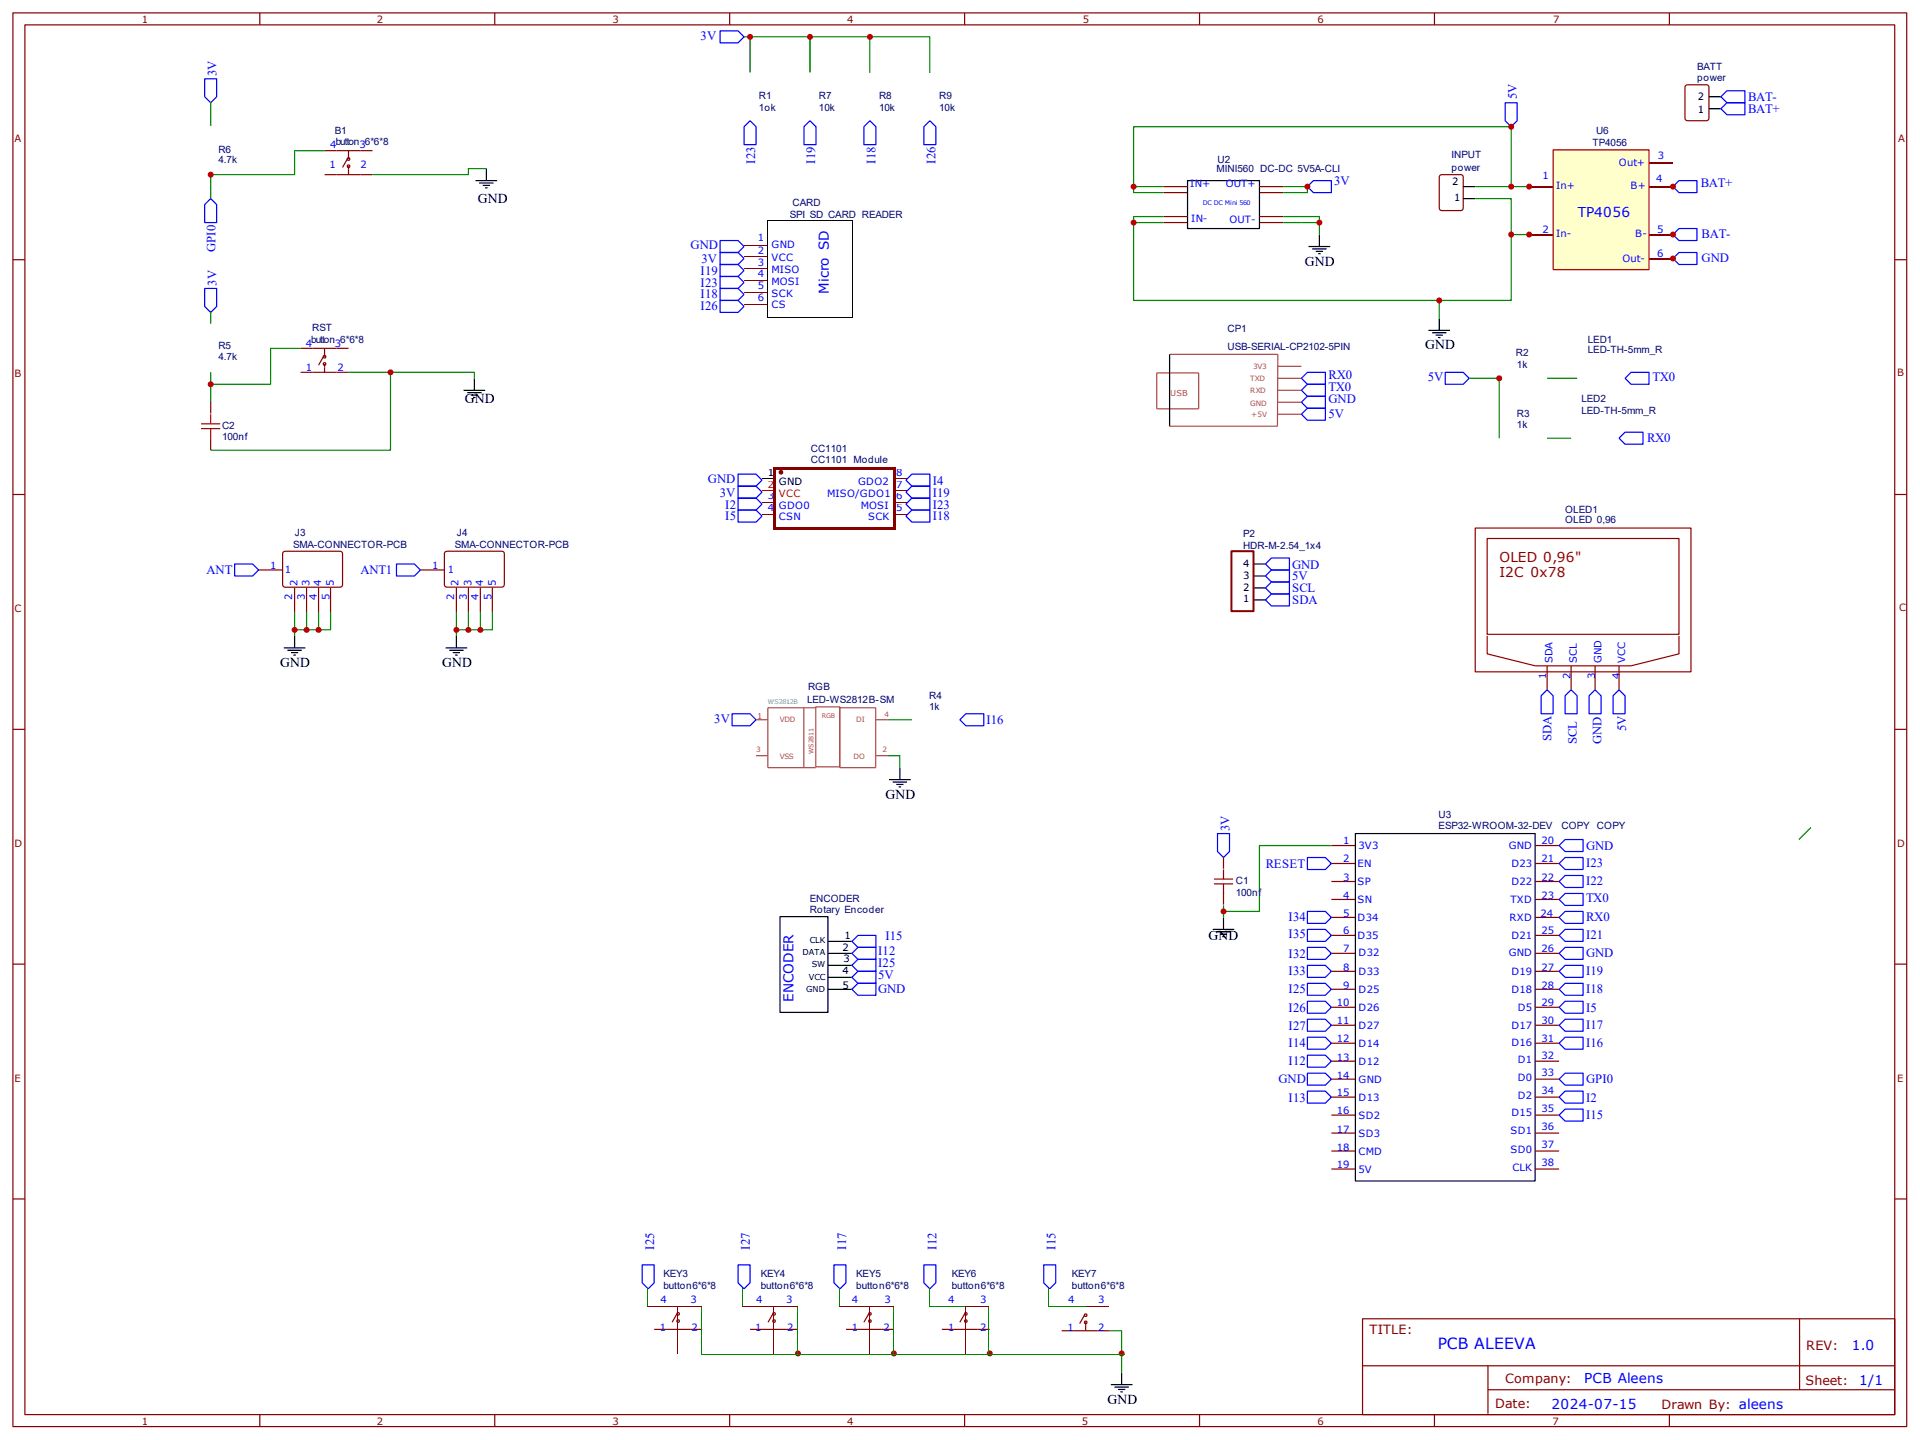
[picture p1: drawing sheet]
<svg xmlns="http://www.w3.org/2000/svg" width="559mm" height="419mm" viewBox="0 0 559 419" stroke-linecap="round" stroke-linejoin="round" font-family="sans-serif">
<g fill="none" stroke="#870000" stroke-width=".35">
<path d="M3.8 3.8h550.9v411.4h-550.9zM7.2 7.2h544v404.5h-544zM75.6 3.8v3.4M143.9 3.8v3.4M212.3 3.8v3.4M280.6 3.8v3.4M349 3.8v3.4M417.3 3.8v3.4M485.6 3.8v3.4M490.4 24.9l.5-.2h5.5l.7 .4v9.3l-.4 .7h-5.8l-.7-.4v-9.3zM94.4 43.9h14M94.4 50.8h14"/>
<path d="M101 46.3l-1.4 2.4M101.4 43.9v2.4M101.4 48.4v2.4M338.5 54.3h7M338.5 56.1h7M366.4 54.3h7M366.4 56.1h7M418.9 51l.5-.2h5.6l.6 .5 .1 9.3-.5 .6-5.8 .1-.7-.5v-9.3zM444.8 54.3h7M479.7 54.3h7M479.7 47.3h7M3.8 75.6h3.4"/>
<path d="M338.5 64.8h7M338.5 63h7M366.4 64.8h7M366.4 63h7M444.8 68.3h7M479.7 68.3h7M479.7 75.2h7M551.2 75.6h3.5M87.4 101.4h14M87.4 108.4h14M94.1 103.8l-1.4 2.5M94.4 101.4v2.4"/>
<path d="M94.4 105.9v2.5M61.3 127.5v3.5M3.8 143.9h3.4M551.2 143.9h3.5M75.2 165.9h7M85.7 171.1v7M89.2 171.1v7M92.7 171.1v7M96.2 171.1v7M122.3 165.9h7M132.8 171.1v7M136.3 171.1v7"/>
<path d="M139.7 171.1v7M143.2 171.1v7M450.1 193.8v7M457 193.8v7M464 193.8v7M471 193.8v7M3.8 212.3h3.4M551.2 212.3h3.5M387.3 246.1h7M387.3 251.3h7M387.3 256.5h7M446.6 246.1h7"/>
<path d="M446.6 251.3h7M446.6 256.5h7M387.3 261.8h7M387.3 267h7M387.3 272.2h7M387.3 277.5h7M446.6 261.8h7M446.6 267h7M446.6 272.2h7M446.6 277.5h7M3.8 280.6h3.4M387.3 282.7h7"/>
<path d="M387.3 287.9h7M387.3 293.2h7M387.3 298.4h7M446.6 282.7h7M446.6 287.9h7M446.6 293.2h7M446.6 298.4h7M551.2 280.6h3.5M387.3 303.6h7M387.3 308.8h7M387.3 314.1h7M387.3 319.3h7"/>
<path d="M446.6 303.6h7M446.6 308.8h7M446.6 314.1h7M446.6 319.3h7M387.3 324.5h7M387.3 329.8h7M387.3 335h7M446.6 324.5h7M446.6 329.8h7M446.6 335h7M3.8 349h3.4M387.3 340.2h7"/>
<path d="M446.6 340.2h7M551.2 349h3.5M308.8 387.3h14M315.5 382.8l-1.4 2.4M315.8 384.9v2.4M396.4 383.8h154.8v27.9h-154.8zM396.4 397.5h154.7M432.9 397.5v14M523.5 383.8v20.7M75.6 411.7v3.5M143.9 411.7v3.5M212.3 411.7v3.5"/>
<path d="M280.6 411.7v3.5M349 411.7v3.5M417.3 411.7v3.5M432.9 404.5h118.2M485.6 411.7v3.5"/>
<circle cx="101.4" cy="48.4" r=".38"/>
<circle cx="101.4" cy="46.3" r=".38"/>
<circle cx="94.4" cy="105.9" r=".38"/>
<circle cx="94.4" cy="103.8" r=".38"/>
<circle cx="315.8" cy="382.8" r=".38"/>
<circle cx="315.8" cy="384.9" r=".38"/>
</g>
<g fill="none" stroke="#000" stroke-width=".35">
<path d="M497.1 31.6h3.5M497.1 28.2h3.5M138.3 52.6h6.3M139.4 53.3h4.2M140.4 54h2.1M141.1 54.7h.7M141.5 49.1v3.5M345.5 52.6h20.9v13.9h-20.9zM425.7 57.8h3.4M425.7 54.3h3.4M380.7 71.7h6.3M381.7 72.4h4.2"/>
<path d="M382.8 73.1h2.1M383.5 73.8h.7M383.8 68.3v3.4M415.5 96.2h6.3M416.6 96.9h4.2M417.6 97.6h2.1M418.3 98.2h.7M418.7 92.7v3.5M134.9 113.6h6.2M135.9 114.3h4.2M137 115h2M137.6 115.7h.7"/>
<path d="M138 110.1v3.5M340.2 103.1v21M364.6 174.6h3.5M364.6 171.1h3.5M364.6 167.6h3.5M364.6 164.1h3.5M82.6 188.6h6.2M83.6 189.3h4.2M84.6 189.9h2.1M85.3 190.6h.7M85.7 185.1v3.5M129.6 188.6h6.3"/>
<path d="M130.7 189.3h4.2M131.7 189.9h2.1M132.4 190.6h.7M132.8 185.1v3.5M258.6 226.9h6.3M259.7 227.6h4.2M260.7 228.3h2.1M261.4 229h.7M261.8 223.4v3.5M394.3 242.6h52.3v101.1h-52.3zM240.9 274h6.9M240.9 277.5h6.9"/>
<path d="M352.8 270.5h6.3M353.8 271.2h4.2M354.9 271.9h2.1M355.6 272.6h.7M355.9 267v3.5M240.9 281h6.9M240.9 284.4h6.9M240.9 287.9h6.9M326.3 399.5v3.5M323.1 403h6.3M324.2 403.7h4.2M325.2 404.4h2.1"/>
<path d="M325.9 405.1h.7"/>
</g>
<g fill="none" stroke="#008700" stroke-width=".35">
<path d="M216.5 10.7h54v10.5M218.2 10.7v10.5M235.6 10.7v10.5M253.1 10.7v10.5M94.4 43.9h-8.7v6.9h-24.4v7M141.5 49.1h-5.2v1.7h-27.9M329.8 54.3v1.8h8.7M338.5 54.3h-8.7v-17.4h109.8v17.4M373.4 54.3h6.9v1.8h-6.9M429.1 57.8h10.5v10.5h5.2M429.1 54.3h15.7M338.5 64.8h-8.7v22.6h109.8v-19.1"/>
<path d="M338.5 63h-8.7v1.8M373.4 64.8h10.4v3.5M373.4 63h10.4v1.8M418.7 87.4v5.3M61.3 111.8v5.3M87.4 101.4h-8.7v10.4h-17.4v-3.4M101.4 108.4h36.6v1.7M113.6 108.4v22.6h-52.3M427.4 110.1h8.7v17.4M450.1 110.1h8.7M450.1 127.5h6.9M85.7 178.1v7"/>
<path d="M89.2 178.1v5.2h-3.5M92.7 178.1v5.2h-3.5M96.2 178.1v5.2h-3.5M132.8 178.1v7M136.3 178.1v5.2h-3.5M139.7 178.1v5.2h-3.4M143.2 178.1v5.2h-3.5M258.3 219.9h3.5v3.5M258.3 209.5h7M387.3 246.1h-20.9v19.2h-10.5M526.8 240.9l-3.5 3.4M355.9 263.5v3.5"/>
<path d="M322.8 387.3h3.5v12.2"/>
</g>
<g fill="none" stroke="#00f" stroke-width=".35">
<path d="M209.5 9h5.2l1.8 1.7-1.8 1.8h-5.2zM59.5 22.9h3.5v5.3l-1.7 1.7-1.8-1.7zM218.2 35.1l1.7 1.8v5.2h-3.4v-5.2zM235.6 35.1l1.8 1.8v5.2h-3.5v-5.2zM253.1 35.1l1.7 1.8v5.2h-3.5v-5.2zM270.5 35.1l1.7 1.8v5.2h-3.4v-5.2zM437.9 29.9h3.4v5.2l-1.7 1.8-1.7-1.8zM500.6 28.2l1.8-1.8h5.2v3.5h-5.2zM500.6 31.6l1.8-1.7h5.2v3.5h-5.2zM61.3 57.8l1.7 1.7v5.3h-3.5v-5.3zM380.3 54.3l1.8-1.7h5.2v3.5h-5.2zM486.7 54.3l1.7-1.7h5.3v3.5h-5.3z"/>
<path d="M209.5 70h5.2l1.8 1.7-1.8 1.8h-5.2zM209.5 73.5h5.2l1.8 1.7-1.8 1.8h-5.2zM209.5 77h5.2l1.8 1.7-1.8 1.8h-5.2zM488.4 66.5h5.3v3.5h-5.3l-1.7-1.7zM488.4 73.5h5.3v3.5h-5.3l-1.7-1.8zM59.5 84h3.5v5.2l-1.7 1.7-1.8-1.7zM209.5 80.5h5.2l1.8 1.7-1.8 1.8h-5.2zM209.5 84h5.2l1.8 1.7-1.8 1.7h-5.2zM209.5 87.4h5.2l1.8 1.8-1.8 1.7h-5.2zM380.3 118.8h5.3v3.5h-5.3l-1.7-1.7zM380.3 115.3h5.3v3.5h-5.3l-1.7-1.7zM380.3 111.8h5.3v3.5h-5.3l-1.7-1.7z"/>
<path d="M380.3 108.4h5.3v3.4h-5.3l-1.7-1.7zM420.4 108.4h5.3l1.7 1.7-1.7 1.7h-5.3zM472.7 110.1l1.8-1.7h5.2v3.4h-5.2zM214.7 138h5.2l1.8 1.7-1.8 1.8h-5.2zM263.5 139.7l1.8-1.7h5.2v3.5h-5.2zM471 127.5l1.7-1.7h5.3v3.5h-5.3zM214.7 141.5h5.2l1.8 1.7-1.8 1.8h-5.2zM214.7 148.5h5.2l1.8 1.7-1.8 1.7h-5.2zM214.7 145h5.2l1.8 1.7-1.8 1.8h-5.2zM263.5 143.2l1.8-1.7h5.2v3.5h-5.2zM263.5 146.7l1.8-1.7h5.2v3.5h-5.2zM265.3 148.5h5.2v3.4h-5.2l-1.8-1.7z"/>
<path d="M68.3 164.1h5.2l1.7 1.8-1.7 1.7h-5.2zM115.3 164.1h5.3l1.7 1.8-1.7 1.7h-5.3zM369.9 172.9h5.2v3.5h-5.2l-1.8-1.8zM369.9 169.4h5.2v3.5h-5.2l-1.8-1.8zM369.9 165.9h5.2v3.5h-5.2l-1.8-1.8zM369.9 162.4h5.2v3.5h-5.2l-1.8-1.8zM213 207.7h5.2l1.7 1.8-1.7 1.7h-5.2zM281 207.7h5.2v3.5h-5.2l-1.8-1.7zM448.3 202.5l1.8-1.7 1.7 1.7v5.2h-3.5zM455.3 202.5l1.7-1.7 1.8 1.7v5.2h-3.5zM462.3 202.5l1.7-1.7 1.8 1.7v5.2h-3.5zM471 200.8l1.7 1.7v5.2h-3.5v-5.2z"/>
<path d="M354.2 242.6h3.5v5.2l-1.8 1.8-1.7-1.8zM380.3 249.6h5.3l1.7 1.7-1.7 1.8h-5.3zM455.3 244.3h5.2v3.5h-5.2l-1.7-1.7zM455.3 249.6h5.2v3.5h-5.2l-1.7-1.8zM455.3 254.8h5.2v3.5h-5.2l-1.7-1.8zM247.8 277.5l1.8-1.8h5.2v3.5h-5.2zM247.8 274l1.8-1.8h5.2v3.5h-5.2zM380.3 270.5h5.3l1.7 1.7-1.7 1.8h-5.3zM380.3 275.7h5.3l1.7 1.8-1.7 1.7h-5.3zM380.3 265.3h5.3l1.7 1.7-1.7 1.8h-5.3zM455.3 270.5h5.2v3.5h-5.2l-1.7-1.8zM455.3 275.7h5.2v3.5h-5.2l-1.7-1.7z"/>
<path d="M455.3 260h5.2v3.5h-5.2l-1.7-1.7zM455.3 265.3h5.2v3.5h-5.2l-1.7-1.8zM247.8 287.9l1.8-1.7h5.2v3.5h-5.2zM247.8 284.4l1.8-1.7h5.2v3.5h-5.2zM247.8 281l1.8-1.8h5.2v3.5h-5.2zM380.3 296.6h5.3l1.7 1.8-1.7 1.7h-5.3zM380.3 291.4h5.3l1.7 1.8-1.7 1.7h-5.3zM380.3 286.2h5.3l1.7 1.7-1.7 1.8h-5.3zM380.3 281h5.3l1.7 1.7-1.7 1.7h-5.3zM455.3 296.6h5.2v3.5h-5.2l-1.7-1.7zM455.3 291.4h5.2v3.5h-5.2l-1.7-1.7zM455.3 286.2h5.2v3.5h-5.2l-1.7-1.8z"/>
<path d="M455.3 281h5.2v3.4h-5.2l-1.7-1.7zM380.3 317.6h5.3l1.7 1.7-1.7 1.8h-5.3zM380.3 312.3h5.3l1.7 1.8-1.7 1.7h-5.3zM380.3 307.1h5.3l1.7 1.7-1.7 1.8h-5.3zM380.3 301.9h5.3l1.7 1.7-1.7 1.8h-5.3zM455.3 317.6h5.2v3.5h-5.2l-1.7-1.8zM455.3 312.3h5.2v3.5h-5.2l-1.7-1.7zM455.3 301.9h5.2v3.5h-5.2l-1.7-1.8zM455.3 322.8h5.2v3.5h-5.2l-1.7-1.8zM186.8 368.1h3.5v5.3l-1.7 1.7-1.8-1.7zM214.7 368.1h3.5v5.3l-1.7 1.7-1.8-1.7zM242.6 368.1h3.5v5.3l-1.8 1.7-1.7-1.7z"/>
<path d="M268.8 368.1h3.4v5.3l-1.7 1.7-1.7-1.7zM303.6 368.1h3.5v5.3l-1.7 1.7-1.8-1.7z"/>
</g>
<g fill="none" stroke="#a54949" stroke-width=".35">
<path d="M336.5 108.5h12.2v10.5h-12.2zM340.3 103.1h31.4l-.1 21h-31.4M371.7 110.1h6.9M371.7 113.6h6.9M371.7 106.6h6.9M371.7 117.1h6.9M371.7 120.6h6.9M219.9 209.5h3.5M219.9 219.9h3.5M233.8 206v17.4M237.3 206h-13.9v17.4h13.9M244.3 206h10.4v17.4h-10.4z"/>
<path d="M254.9 209.5h3.4M254.9 219.9h3.4"/>
</g>
<path d="M429.1 153.7h62.8v41.8h-62.8zM432.6 185.1v5.2l14 3.5h27.9l13.9-3.5v-5.2" fill="none" stroke="#900" stroke-width=".35"/>
<path d="M58.5 124.7h5.6M58.5 123.4h5.6M61.3 120.6v2.8M61.3 124.7v2.8M353.1 257.2h5.6M353.1 255.9h5.6M355.9 253.1v2.8M355.9 257.2v2.8" fill="none" stroke="#a00000" stroke-width=".35"/>
<g fill="#c00">
<circle cx="61.3" cy="111.8" r=".87"/>
<circle cx="61.3" cy="50.8" r=".87"/>
<circle cx="85.7" cy="183.3" r=".87"/>
<circle cx="89.2" cy="183.3" r=".87"/>
<circle cx="92.7" cy="183.3" r=".87"/>
<circle cx="113.6" cy="108.4" r=".87"/>
<circle cx="132.8" cy="183.3" r=".87"/>
<circle cx="136.3" cy="183.3" r=".87"/>
<circle cx="139.7" cy="183.3" r=".87"/>
<circle cx="218.2" cy="10.7" r=".87"/>
<circle cx="235.6" cy="10.7" r=".87"/>
<circle cx="253.1" cy="10.7" r=".87"/>
<circle cx="329.8" cy="64.8" r=".87"/>
<circle cx="329.8" cy="54.3" r=".87"/>
<circle cx="355.9" cy="265.3" r=".87"/>
<circle cx="380.3" cy="54.3" r=".87"/>
<circle cx="383.8" cy="64.8" r=".87"/>
<circle cx="418.7" cy="87.4" r=".87"/>
<circle cx="436.1" cy="110.1" r=".87"/>
<circle cx="439.6" cy="68.3" r=".87"/>
<circle cx="439.6" cy="54.3" r=".87"/>
<circle cx="439.6" cy="36.9" r=".87"/>
<circle cx="444.8" cy="68.3" r=".87"/>
<circle cx="444.8" cy="54.3" r=".87"/>
<circle cx="486.7" cy="75.2" r=".87"/>
<circle cx="486.7" cy="68.3" r=".87"/>
<circle cx="486.7" cy="54.3" r=".87"/>
</g>
<path d="M61.3 29.7v7M61.3 90.7v3.5" fill="none" stroke="#008700" stroke-width=".35"/>
<path d="M61.3 116.9v3.4M82.4 160.6l.5-.2 16.3 .1 .4 .6v9.4l-.6 .4-16.4-.1-.4-.6v-9.1zM129.5 160.6l.5-.2 16.3 .1 .4 .6-.1 9.4-.6 .4-16.3-.1-.4-.6v-9.1zM355.9 249.4v3.4M355.9 259.8v3.5" fill="none" stroke="#870000" stroke-width=".35"/>
<path d="M237.3 205.7h7v17.5h-7z" fill="none" stroke="#a54949" stroke-width=".35"/>
<path d="M451.8 43.6h27.9v34.9h-27.9z" fill-rule="evenodd" fill="#ffc"/>
<path d="M451.8 43.6h27.9v34.9h-27.9z" fill="none" stroke="#f00" stroke-width=".35"/>
<g fill="#000">
<path d="M223.1 64.1h.3v.2h-.3z" fill-rule="evenodd"/>
<path d="M223.1 64.1h.3v.2h-.3z" fill-rule="evenodd"/>
<path d="M223.1 71.2h.3v.3h-.3z" fill-rule="evenodd"/>
<path d="M223.1 74.7h.3v.2h-.3z" fill-rule="evenodd"/>
<path d="M223.1 78.1h.3v.3h-.3z" fill-rule="evenodd"/>
<path d="M247.8 64.1h.2v.2h-.2z" fill-rule="evenodd"/>
<path d="M247.8 64.1h.2v.2h-.2z" fill-rule="evenodd"/>
<path d="M247.8 71.2h.2v.3h-.2z" fill-rule="evenodd"/>
<path d="M247.8 74.7h.2v.2h-.2z" fill-rule="evenodd"/>
<path d="M247.8 78.1h.2v.3h-.2z" fill-rule="evenodd"/>
<path d="M223.1 81.5h.3v.3h-.3z" fill-rule="evenodd"/>
<path d="M223.1 85h.3v.2h-.3z" fill-rule="evenodd"/>
<path d="M223.1 88.4h.3v.3h-.3z" fill-rule="evenodd"/>
<path d="M223.1 92.1h.3v.3h-.3z" fill-rule="evenodd"/>
<path d="M223.1 92.1h.3v.3h-.3z" fill-rule="evenodd"/>
<path d="M247.8 81.5h.2v.3h-.2z" fill-rule="evenodd"/>
<path d="M247.8 85h.2v.2h-.2z" fill-rule="evenodd"/>
<path d="M247.8 88.4h.2v.3h-.2z" fill-rule="evenodd"/>
<path d="M247.8 92.1h.2v.3h-.2z" fill-rule="evenodd"/>
<path d="M247.8 92.1h.2v.3h-.2z" fill-rule="evenodd"/>
</g>
<g fill="none" stroke="#000" stroke-width=".29">
<path d="M223.3 64.3v6.9M223.3 71.5v3.2M223.3 74.9v3.2M223.3 78.4v3.1M223.4 64.2h24.4M247.9 64.3v6.9M247.9 71.5v3.2M247.9 74.9v3.2M247.9 78.4v3.1M223.3 81.8v3.2M223.3 85.2v3.2M223.3 88.7v3.4"/>
<path d="M223.4 92.3h24.4M247.9 81.8v3.2M247.9 85.2v3.2M247.9 88.7v3.4"/>
</g>
<path d="M216.5 71.3h6.6M216.5 74.8h6.6M216.5 78.2h6.6M216.5 81.7h6.6M216.5 85.1h6.6M216.5 88.6h6.6" fill="none" stroke="#870000" stroke-width=".29"/>
<circle cx="227.2" cy="137.5" r=".52" fill="#870000"/>
<g fill="none" stroke="#870000" stroke-width=".35">
<path d="M190.3 386.9h13.9M196.9 382.4l-1.4 2.4M218.2 386.9h13.9M224.8 382.4l-1.4 2.4M246.1 386.9h13.9M252.7 382.4l-1.4 2.4M274 386.9h13.9M280.6 382.4l-1.4 2.4"/>
<circle cx="227.2" cy="137.5" r=".52"/>
<circle cx="197.2" cy="382.4" r=".38"/>
<circle cx="197.2" cy="384.5" r=".38"/>
<circle cx="225.1" cy="382.4" r=".38"/>
<circle cx="225.1" cy="384.5" r=".38"/>
<circle cx="253" cy="382.4" r=".38"/>
<circle cx="253" cy="384.5" r=".38"/>
<circle cx="280.9" cy="382.4" r=".38"/>
<circle cx="280.9" cy="384.5" r=".38"/>
</g>
<g fill="#c00">
<circle cx="326.3" cy="393.9" r=".87"/>
<circle cx="232.1" cy="393.9" r=".87"/>
<circle cx="260" cy="393.9" r=".87"/>
<circle cx="287.9" cy="393.9" r=".87"/>
</g>
<path d="M226.9 266.8h13.9v27.9h-13.9z" fill="none" stroke="#000" stroke-width=".35"/>
<path d="M358.2 160.4h6.4v17.5h-6.4z" fill="none" stroke="#870000" stroke-width=".58"/>
<path d="M432.6 156.7h55.8v27.9h-55.8z" fill="none" stroke="#900" stroke-width=".35"/>
<g fill="#870000">
<path d="M225 135.8h.8v.8h-.8z" fill-rule="evenodd"/>
<path d="M225 135.8h.8v.8h-.8z" fill-rule="evenodd"/>
<path d="M225.8 135.8h33.9v.8h-33.9z" fill-rule="evenodd"/>
<path d="M259.7 135.8h.8v.8h-.8z" fill-rule="evenodd"/>
<path d="M259.7 135.8h.8v.8h-.8z" fill-rule="evenodd"/>
<path d="M225 136.6h.8v2.7h-.8z" fill-rule="evenodd"/>
<path d="M259.7 136.6h.8v2.7h-.8z" fill-rule="evenodd"/>
</g>
<path d="M221.8 139.4h3.2" fill="none" stroke="#000" stroke-width=".29"/>
<g fill="#870000">
<path d="M225 139.3h.8v.8h-.8z" fill-rule="evenodd"/>
<path d="M259.7 139.3h.8v.8h-.8z" fill-rule="evenodd"/>
</g>
<path d="M260.5 139.4h3.4" fill="none" stroke="#870000" stroke-width=".29"/>
<g fill="#870000">
<path d="M225 140.1h.8v2.6h-.8z" fill-rule="evenodd"/>
<path d="M259.7 140.1h.8v2.6h-.8z" fill-rule="evenodd"/>
</g>
<path d="M221.8 142.8h3.2" fill="none" stroke="#f00" stroke-width=".29"/>
<g fill="#870000">
<path d="M225 142.7h.8v.8h-.8z" fill-rule="evenodd"/>
<path d="M259.7 142.7h.8v.8h-.8z" fill-rule="evenodd"/>
</g>
<path d="M260.5 142.8h3.4" fill="none" stroke="#870000" stroke-width=".29"/>
<g fill="#870000">
<path d="M225 143.5h.8v2.6h-.8z" fill-rule="evenodd"/>
<path d="M259.7 143.5h.8v2.6h-.8z" fill-rule="evenodd"/>
</g>
<path d="M221.8 146.3h3.2" fill="none" stroke="#870000" stroke-width=".29"/>
<g fill="#870000">
<path d="M225 146.1h.8v.8h-.8z" fill-rule="evenodd"/>
<path d="M259.7 146.1h.8v.8h-.8z" fill-rule="evenodd"/>
</g>
<path d="M260.5 146.3h3.4" fill="none" stroke="#870000" stroke-width=".29"/>
<g fill="#870000">
<path d="M225 146.9h.8v2.7h-.8z" fill-rule="evenodd"/>
<path d="M259.7 146.9h.8v2.7h-.8z" fill-rule="evenodd"/>
</g>
<path d="M221.8 149.7h3.2" fill="none" stroke="#870000" stroke-width=".29"/>
<g fill="#870000">
<path d="M225 149.6h.8v.8h-.8z" fill-rule="evenodd"/>
<path d="M259.7 149.6h.8v.8h-.8z" fill-rule="evenodd"/>
</g>
<path d="M260.5 149.7h3.4" fill="none" stroke="#870000" stroke-width=".29"/>
<g fill="#870000">
<path d="M225 150.4h.8v2.9h-.8z" fill-rule="evenodd"/>
<path d="M225 153.3h.8v.8h-.8z" fill-rule="evenodd"/>
<path d="M225 153.3h.8v.8h-.8z" fill-rule="evenodd"/>
<path d="M225.8 153.3h33.9v.8h-33.9z" fill-rule="evenodd"/>
<path d="M259.7 150.4h.8v2.9h-.8z" fill-rule="evenodd"/>
<path d="M259.7 153.3h.8v.8h-.8z" fill-rule="evenodd"/>
<path d="M259.7 153.3h.8v.8h-.8z" fill-rule="evenodd"/>
</g>
<path d="M188.3 374.9v5.3M216.1 374.9v5.3M244.2 374.9v5.3M270.4 374.9v5.3M305.1 374.9v5.3" fill="none" stroke="#008700" stroke-width=".29"/>
<path d="M188.2 380.2h.3v.3h-.3z" fill-rule="evenodd" fill="#008700"/>
<g fill="#870000">
<path d="M188.2 380.2h.3v.3h-.3z" fill-rule="evenodd"/>
<path d="M188.5 380.2h.2v.3h-.2z" fill-rule="evenodd"/>
</g>
<path d="M188.7 380.3h8.2" fill="none" stroke="#870000" stroke-width=".29"/>
<g fill="#870000">
<path d="M196.9 380.2h.3v.3h-.3z" fill-rule="evenodd"/>
<path d="M197.2 380.2h.3v.3h-.3z" fill-rule="evenodd"/>
</g>
<path d="M197.5 380.3h6.3" fill="none" stroke="#870000" stroke-width=".29"/>
<path d="M203.8 380.2h.3v.3h-.3z" fill-rule="evenodd" fill="#870000"/>
<path d="M216 380.2h.3v.3h-.3z" fill-rule="evenodd" fill="#008700"/>
<g fill="#870000">
<path d="M216 380.2h.3v.3h-.3z" fill-rule="evenodd"/>
<path d="M216.3 380.2h.2v.3h-.2z" fill-rule="evenodd"/>
</g>
<path d="M216.5 380.3h8.2" fill="none" stroke="#870000" stroke-width=".29"/>
<g fill="#870000">
<path d="M224.7 380.2h.3v.3h-.3z" fill-rule="evenodd"/>
<path d="M225 380.2h.3v.3h-.3z" fill-rule="evenodd"/>
</g>
<path d="M225.3 380.3h6.6" fill="none" stroke="#870000" stroke-width=".29"/>
<path d="M231.9 380.2h.3v.3h-.3z" fill-rule="evenodd" fill="#870000"/>
<path d="M244.1 380.2h.2v.3h-.2z" fill-rule="evenodd" fill="#008700"/>
<g fill="#870000">
<path d="M244.1 380.2h.2v.3h-.2z" fill-rule="evenodd"/>
<path d="M244.3 380.2h.3v.3h-.3z" fill-rule="evenodd"/>
</g>
<path d="M244.6 380.3h8.2" fill="none" stroke="#870000" stroke-width=".29"/>
<g fill="#870000">
<path d="M252.8 380.2h.3v.3h-.3z" fill-rule="evenodd"/>
<path d="M253.1 380.2h.2v.3h-.2z" fill-rule="evenodd"/>
</g>
<path d="M253.3 380.3h6.4" fill="none" stroke="#870000" stroke-width=".29"/>
<path d="M259.7 380.2h.2v.3h-.2z" fill-rule="evenodd" fill="#870000"/>
<g fill="#008700">
<path d="M270.3 380.2h.2v.3h-.2z" fill-rule="evenodd"/>
<path d="M270.3 380.2h.2v.3h-.2z" fill-rule="evenodd"/>
<path d="M270.5 380.2h.3v.3h-.3z" fill-rule="evenodd"/>
</g>
<path d="M270.8 380.3h9.8" fill="none" stroke="#008700" stroke-width=".29"/>
<g fill="#870000">
<path d="M280.6 380.2h.3v.3h-.3z" fill-rule="evenodd"/>
<path d="M280.9 380.2h.2v.3h-.2z" fill-rule="evenodd"/>
</g>
<path d="M281.1 380.3h6.4" fill="none" stroke="#870000" stroke-width=".29"/>
<path d="M287.5 380.2h.2v.3h-.2z" fill-rule="evenodd" fill="#870000"/>
<g fill="#008700">
<path d="M304.9 380.2h.3v.3h-.3z" fill-rule="evenodd"/>
<path d="M304.9 380.2h.3v.3h-.3z" fill-rule="evenodd"/>
<path d="M305.2 380.2h.3v.3h-.3z" fill-rule="evenodd"/>
</g>
<path d="M305.5 380.3h10.3" fill="none" stroke="#008700" stroke-width=".29"/>
<path d="M315.8 380.2h.3v.3h-.3z" fill-rule="evenodd" fill="#870000"/>
<path d="M197.1 380.5v13.5M316.1 380.3h6.6" fill="none" stroke="#870000" stroke-width=".29"/>
<path d="M204 380.5v13.5" fill="none" stroke="#008700" stroke-width=".29"/>
<g fill="#008700">
<path d="M203.8 394h.3v.2h-.3z" fill-rule="evenodd"/>
<path d="M203.8 394h.3v.2h-.3z" fill-rule="evenodd"/>
</g>
<path d="M204.1 394.1h12.2" fill="none" stroke="#008700" stroke-width=".29"/>
<path d="M216 394h.3v.2h-.3z" fill-rule="evenodd" fill="#008700"/>
<path d="M216.3 394.1h8.4" fill="none" stroke="#008700" stroke-width=".29"/>
<path d="M224.9 380.5v13.5" fill="none" stroke="#870000" stroke-width=".29"/>
<path d="M224.7 394h.3v.2h-.3z" fill-rule="evenodd" fill="#008700"/>
<path d="M225 394.1h6.9M232 380.5v13.5" fill="none" stroke="#008700" stroke-width=".29"/>
<path d="M231.9 394h.3v.2h-.3z" fill-rule="evenodd" fill="#008700"/>
<path d="M232.2 394.1h12.1" fill="none" stroke="#008700" stroke-width=".29"/>
<path d="M244.1 394h.2v.2h-.2z" fill-rule="evenodd" fill="#008700"/>
<path d="M244.3 394.1h8.5" fill="none" stroke="#008700" stroke-width=".29"/>
<path d="M252.9 380.5v13.5" fill="none" stroke="#870000" stroke-width=".29"/>
<path d="M252.8 394h.3v.2h-.3z" fill-rule="evenodd" fill="#008700"/>
<path d="M253.1 394.1h6.6M259.8 380.5v13.5" fill="none" stroke="#008700" stroke-width=".29"/>
<path d="M259.7 394h.2v.2h-.2z" fill-rule="evenodd" fill="#008700"/>
<path d="M259.9 394.1h10.6" fill="none" stroke="#008700" stroke-width=".29"/>
<path d="M270.3 394h.2v.2h-.2z" fill-rule="evenodd" fill="#008700"/>
<path d="M270.5 394.1h10.1" fill="none" stroke="#008700" stroke-width=".29"/>
<path d="M280.7 380.5v13.5" fill="none" stroke="#870000" stroke-width=".29"/>
<path d="M280.6 394h.3v.2h-.3z" fill-rule="evenodd" fill="#008700"/>
<path d="M280.9 394.1h6.6M287.6 380.5v13.5" fill="none" stroke="#008700" stroke-width=".29"/>
<path d="M287.5 394h.2v.2h-.2z" fill-rule="evenodd" fill="#008700"/>
<path d="M287.7 394.1h17.5" fill="none" stroke="#008700" stroke-width=".29"/>
<path d="M304.9 394h.3v.2h-.3z" fill-rule="evenodd" fill="#008700"/>
<path d="M305.2 394.1h10.6" fill="none" stroke="#008700" stroke-width=".29"/>
<path d="M315.5 394h.3v.2h-.3z" fill-rule="evenodd" fill="#008700"/>
<path d="M315.8 394.1h6.9" fill="none" stroke="#008700" stroke-width=".29"/>
<path d="M322.4 394h.3v.2h-.3z" fill-rule="evenodd" fill="#008700"/>
<path d="M322.7 394.1h4.5" fill="none" stroke="#008700" stroke-width=".29"/>
<text font-size="4.5" fill="#00f" x="418.2" y="392.6">PCB ALEEVA</text>
<g font-size="4">
<text x="139" y="59">GND</text>
<text x="379.6" y="77.3">GND</text>
<text x="414.5" y="101.7">GND</text>
<text x="135.3" y="117.3">GND</text>
<text x="81.5" y="194.1">GND</text>
<text x="128.6" y="194.1">GND</text>
<text x="257.6" y="232.5">GND</text>
<text x="351.5" y="273.5">GND</text>
<text x="322.2" y="408.5">GND</text>
</g>
<g font-size="4" fill="#00f">
<text x="459" y="62">TP4056</text>
<text x="459" y="63">TP4056</text>
<text x="241.1" y="85.5" transform="rotate(-90 241.1 85.5)">Micro SD</text>
<text x="230.8" y="291.5" transform="rotate(-90 230.8 291.5)">ENCODER</text>
<text x="538.7" y="392.9">1.0</text>
<text x="460.9" y="402.4">PCB Aleens</text>
<text x="540.8" y="403.2">1/1</text>
<text x="451.3" y="410.1">2024-07-15</text>
</g>
<g font-size="4" fill="#900">
<text x="436.2" y="163.6">OLED 0,96&quot;</text>
<text x="436.2" y="167.9">I2C 0x78</text>
</g>
<g font-size="3.7" fill="#00f">
<text x="203.8" y="11.7">3V</text>
<text x="63" y="22.2" transform="rotate(-90 63 22.2)">3V</text>
<text x="441.3" y="28.9" transform="rotate(-90 441.3 28.9)">5V</text>
<text x="508.5" y="29.4">BAT-</text>
<text x="508.5" y="32.8">BAT+</text>
<text x="219.7" y="47.6" transform="rotate(-90 219.7 47.6)">I23</text>
<text x="237.2" y="47.6" transform="rotate(-90 237.2 47.6)">I19</text>
<text x="254.7" y="47.6" transform="rotate(-90 254.7 47.6)">I18</text>
<text x="272.1" y="47.6" transform="rotate(-90 272.1 47.6)">I26</text>
<text x="388.1" y="53.7">3V</text>
<text x="494.7" y="54.5">BAT+</text>
<text x="495" y="69.4">BAT-</text>
<text x="62.7" y="73.3" transform="rotate(-90 62.7 73.3)">GPI0</text>
<text x="200.9" y="72.5">GND</text>
<text x="204.1" y="76.5">3V</text>
<text x="495" y="76.3">GND</text>
<text x="63" y="83.1" transform="rotate(-90 63 83.1)">3V</text>
<text x="203.8" y="80">I19</text>
<text x="203.8" y="83.4">I23</text>
<text x="203.8" y="86.8">I18</text>
<text x="203.8" y="90.3">I26</text>
<text x="386.5" y="110.4">RX0</text>
<text x="386.5" y="113.8">TX0</text>
<text x="415.3" y="110.9">5V</text>
<text x="480.7" y="110.9">TX0</text>
<text x="386.5" y="117.3">GND</text>
<text x="386.5" y="121.5">5V</text>
<text x="479.1" y="128.7">RX0</text>
<text x="205.9" y="140.6">GND</text>
<text x="271.3" y="141.1">I4</text>
<text x="209.4" y="144.6">3V</text>
<text x="211" y="148">I2</text>
<text x="271.3" y="144.6">I19</text>
<text x="271.3" y="148">I23</text>
<text x="211" y="151.4">I5</text>
<text x="271.3" y="151.4">I18</text>
<text x="60.1" y="167.1">ANT</text>
<text x="104.8" y="167.1">ANT1</text>
<text x="375.9" y="165.5">GND</text>
<text x="375.9" y="168.9">5V</text>
<text x="375.9" y="172.4">SCL</text>
<text x="375.9" y="175.8">SDA</text>
<text x="207.8" y="210.5">3V</text>
<text x="286.9" y="210.7">I16</text>
<text x="451.3" y="215.8" transform="rotate(-90 451.3 215.8)">SDA</text>
<text x="473" y="212.9" transform="rotate(-90 473 212.9)">5V</text>
<text x="458.7" y="216.6" transform="rotate(-90 458.7 216.6)">SCL</text>
<text x="465.9" y="216.6" transform="rotate(-90 465.9 216.6)">GND</text>
<text x="357.6" y="242" transform="rotate(-90 357.6 242)">3V</text>
<text x="461.4" y="247.3">GND</text>
<text x="368.2" y="252.6">RESET</text>
<text x="461.4" y="252.3">I23</text>
<text x="461.4" y="257.6">I22</text>
<text x="461.4" y="262.6">TX0</text>
<text x="374.8" y="267.9">I34</text>
<text x="461.4" y="267.9">RX0</text>
<text x="257.6" y="273.5">I15</text>
<text x="374.8" y="273">I35</text>
<text x="461.4" y="273.2">I21</text>
<text x="255.4" y="278">I12</text>
<text x="255.4" y="281.4">I25</text>
<text x="374.8" y="278.8">I32</text>
<text x="461.4" y="278.5">GND</text>
<text x="255.4" y="284.9">5V</text>
<text x="374.8" y="283.8">I33</text>
<text x="461.4" y="283.8">I19</text>
<text x="255.4" y="289.1">GND</text>
<text x="374.8" y="289.1">I25</text>
<text x="461.4" y="289.1">I18</text>
<text x="374.8" y="294.4">I26</text>
<text x="374.8" y="299.7">I27</text>
<text x="461.4" y="294.4">I5</text>
<text x="461.4" y="299.4">I17</text>
<text x="374.8" y="304.7">I14</text>
<text x="461.4" y="304.7">I16</text>
<text x="374.8" y="310">I12</text>
<text x="371.9" y="315.3">GND</text>
<text x="461.4" y="315.3">GPI0</text>
<text x="374.8" y="320.6">I13</text>
<text x="461.4" y="320.6">I2</text>
<text x="461.4" y="325.6">I15</text>
<text x="190.3" y="363.8" transform="rotate(-90 190.3 363.8)">I25</text>
<text x="218.1" y="363.8" transform="rotate(-90 218.1 363.8)">I27</text>
<text x="246.2" y="363.8" transform="rotate(-90 246.2 363.8)">I17</text>
<text x="272.4" y="363.8" transform="rotate(-90 272.4 363.8)">I12</text>
<text x="307.1" y="363.8" transform="rotate(-90 307.1 363.8)">I15</text>
</g>
<g font-size="3.7" fill="#870000">
<text x="398.4" y="388.1">TITLE:</text>
<text x="525.5" y="392.9">REV:</text>
<text x="437.8" y="402.4">Company:</text>
<text x="525.2" y="403">Sheet:</text>
<text x="434.9" y="409.8">Date:</text>
<text x="483.4" y="410.1">Drawn By: aleens</text>
</g>
<g font-size="2.9" fill="#870000">
<text x="41.3" y="6.6">1</text>
<text x="109.6" y="6.6">2</text>
<text x="178.2" y="6.6">3</text>
<text x="246.4" y="6.6">4</text>
<text x="315" y="6.6">5</text>
<text x="383.3" y="6.6">6</text>
<text x="451.9" y="6.6">7</text>
<text x="4.2" y="41.3">A</text>
<text x="552.2" y="41.3">A</text>
<text x="4.2" y="109.6">B</text>
<text x="551.9" y="109.3">B</text>
<text x="4.2" y="178.2">C</text>
<text x="552.4" y="177.9">C</text>
<text x="4.2" y="246.5">D</text>
<text x="551.9" y="246.5">D</text>
<text x="4.2" y="314.8">E</text>
<text x="551.9" y="314.8">E</text>
<text x="41.3" y="414.6">1</text>
<text x="109.6" y="414.6">2</text>
<text x="178.2" y="414.6">3</text>
<text x="246.4" y="414.6">4</text>
<text x="314.7" y="414.6">5</text>
<text x="383.3" y="414.6">6</text>
<text x="451.6" y="414.6">7</text>
</g>
<g font-size="2.9" fill="#000080">
<text x="493.7" y="20.4">BATT</text>
<text x="493.7" y="23.6">power</text>
<text x="220.8" y="28.9">R1</text>
<text x="238.2" y="28.9">R7</text>
<text x="255.7" y="28.9">R8</text>
<text x="273.2" y="28.9">R9</text>
<text x="220.8" y="32.3">1ok</text>
<text x="238.2" y="32.3">10k</text>
<text x="255.7" y="32.3">10k</text>
<text x="273.2" y="32.3">10k</text>
<text x="97.4" y="38.9">B1</text>
<text x="464.3" y="38.9">U6</text>
<text x="63.5" y="44.5">R6</text>
<text x="63.5" y="47.4">4.7k</text>
<text x="97.7" y="42.1">button 6*6*8</text>
<text x="354.2" y="47.4">U2</text>
<text x="422.2" y="46.1">INPUT</text>
<text x="463.2" y="42.6">TP4056</text>
<text x="353.9" y="50">MINI560 DC-DC 5V5A-CLI</text>
<text x="422.2" y="49.8">power</text>
<text x="229.8" y="63.5">SPI SD CARD READER</text>
<text x="230.6" y="60.1">CARD</text>
<text x="63.5" y="101.7">R5</text>
<text x="90.5" y="99.8">button 6*6*8</text>
<text x="90.8" y="96.4">RST</text>
<text x="357.1" y="96.6">CP1</text>
<text x="357.1" y="101.9">USB-SERIAL-CP2102-5PIN</text>
<text x="461.9" y="99.8">LED1</text>
<text x="63.5" y="104.8">4.7k</text>
<text x="441" y="103.5">R2</text>
<text x="441.3" y="107">1k</text>
<text x="461.9" y="102.7">LED-TH-5mm_R</text>
<text x="460.1" y="117">LED2</text>
<text x="64.6" y="125">C2</text>
<text x="441.3" y="121.3">R3</text>
<text x="441.3" y="124.7">1k</text>
<text x="460.1" y="120.5">LED-TH-5mm_R</text>
<text x="64.6" y="128.1">100nf</text>
<text x="235.9" y="131.6">CC1101</text>
<text x="235.9" y="134.8">CC1101 Module</text>
<text x="455.3" y="149.3">OLED1</text>
<text x="85.8" y="155.9">J3</text>
<text x="132.9" y="155.9">J4</text>
<text x="455.3" y="152.2">OLED 0,96</text>
<text x="85.2" y="159.4">SMA-CONNECTOR-PCB</text>
<text x="132.4" y="159.4">SMA-CONNECTOR-PCB</text>
<text x="361.6" y="156.2">P2</text>
<text x="361.6" y="159.6">HDR-M-2.54_1x4</text>
<text x="235.1" y="200.9">RGB</text>
<text x="270.3" y="203.3">R4</text>
<text x="234.8" y="204.7">LED-WS2812B-SM</text>
<text x="270.3" y="206.8">1k</text>
<text x="418.5" y="238">U3</text>
<text x="418.5" y="241.2">ESP32-WROOM-32-DEV</text>
<text x="454.2" y="241.2">COPY COPY</text>
<text x="359.5" y="257.3">C1</text>
<text x="235.6" y="262.6">ENCODER</text>
<text x="359.5" y="260.8">100nf</text>
<text x="235.6" y="265.8">Rotary Encoder</text>
<text x="193" y="371.7">KEY3</text>
<text x="221.3" y="371.7">KEY4</text>
<text x="249.1" y="371.7">KEY5</text>
<text x="276.9" y="371.7">KEY6</text>
<text x="311.8" y="371.7">KEY7</text>
<text x="193" y="375.2">button6*6*8</text>
<text x="221.3" y="375.2">button6*6*8</text>
<text x="249.1" y="375.2">button6*6*8</text>
<text x="276.9" y="375.2">button6*6*8</text>
<text x="311.8" y="375.2">button6*6*8</text>
</g>
<g font-size="2.9">
<text x="493.9" y="29.1">2</text>
<text x="493.9" y="32.8">1</text>
<text x="422.5" y="53.7">2</text>
<text x="423" y="58.5">1</text>
<text x="223.4" y="138.5">1</text>
<text x="226.6" y="141.1">GND</text>
<text x="361.6" y="164.9">4</text>
<text x="361.6" y="168.6">3</text>
<text x="361.6" y="172.1">2</text>
<text x="361.6" y="175.3">1</text>
<text x="245.6" y="273.2">1</text>
<text x="245.1" y="276.7">2</text>
<text x="245.4" y="280.1">3</text>
<text x="245.1" y="283.6">4</text>
<text x="245.1" y="287.8">5</text>
</g>
<g font-size="2.9" fill="#00f">
<text x="96.1" y="43.2">4</text>
<text x="104.6" y="43.2">3</text>
<text x="482.3" y="46.3">3</text>
<text x="95.8" y="49">1</text>
<text x="104.8" y="49">2</text>
<text x="448.7" y="52.2">1</text>
<text x="470.9" y="48.2">Out+</text>
<text x="481.8" y="53">4</text>
<text x="346.2" y="54.5">IN+</text>
<text x="356.6" y="54.5">OUT+</text>
<text x="452.7" y="55.1">In+</text>
<text x="474.4" y="55.1">B+</text>
<text x="346.5" y="64.6">IN-</text>
<text x="357.6" y="64.9">OUT-</text>
<text x="220.5" y="70.2">1</text>
<text x="448.7" y="67.8">2</text>
<text x="452.7" y="69.1">In-</text>
<text x="475.7" y="69.1">B-</text>
<text x="482" y="67.8">5</text>
<text x="220.5" y="73.9">2</text>
<text x="220.5" y="77.3">3</text>
<text x="224.5" y="72.3">GND</text>
<text x="224.5" y="76">VCC</text>
<text x="472" y="76">Out-</text>
<text x="482" y="74.7">6</text>
<text x="220.5" y="80.8">4</text>
<text x="224.5" y="79.4">MISO</text>
<text x="224.5" y="82.9">MOSI</text>
<text x="220.5" y="84.2">5</text>
<text x="220.5" y="87.6">6</text>
<text x="224.5" y="86.3">SCK</text>
<text x="224.5" y="89.8">CS</text>
<text x="88.9" y="100.9">4</text>
<text x="97.4" y="100.9">3</text>
<text x="88.9" y="108">1</text>
<text x="98.2" y="108">2</text>
<text x="249.6" y="141.1">GDO2</text>
<text x="260.7" y="138.5">8</text>
<text x="260.7" y="141.9">7</text>
<text x="223.4" y="145.4">3</text>
<text x="223.4" y="148.8">4</text>
<text x="226.6" y="148">GDO0</text>
<text x="240.6" y="144.6">MISO/GDO1</text>
<text x="250.4" y="148">MOSI</text>
<text x="260.7" y="145.4">6</text>
<text x="260.7" y="148.8">5</text>
<text x="226.6" y="151.4">CSN</text>
<text x="252.5" y="151.4">SCK</text>
<text x="78.6" y="165.5">1</text>
<text x="82.9" y="166.8">1</text>
<text x="125.7" y="165.5">1</text>
<text x="130.2" y="166.8">1</text>
<text x="86.6" y="170.5" transform="rotate(-90 86.6 170.5)">2</text>
<text x="90" y="170.5" transform="rotate(-90 90 170.5)">3</text>
<text x="93.4" y="170.5" transform="rotate(-90 93.4 170.5)">4</text>
<text x="97.1" y="170.5" transform="rotate(-90 97.1 170.5)">5</text>
<text x="133.4" y="170.5" transform="rotate(-90 133.4 170.5)">2</text>
<text x="137.1" y="170.5" transform="rotate(-90 137.1 170.5)">3</text>
<text x="140.6" y="170.5" transform="rotate(-90 140.6 170.5)">4</text>
<text x="144.3" y="170.5" transform="rotate(-90 144.3 170.5)">5</text>
<text x="85" y="174.7" transform="rotate(-90 85 174.7)">2</text>
<text x="88.7" y="174.7" transform="rotate(-90 88.7 174.7)">3</text>
<text x="92.1" y="174.7" transform="rotate(-90 92.1 174.7)">4</text>
<text x="95.8" y="174.7" transform="rotate(-90 95.8 174.7)">5</text>
<text x="132.1" y="174.7" transform="rotate(-90 132.1 174.7)">2</text>
<text x="135.8" y="174.7" transform="rotate(-90 135.8 174.7)">3</text>
<text x="139.2" y="174.7" transform="rotate(-90 139.2 174.7)">4</text>
<text x="142.9" y="174.7" transform="rotate(-90 142.9 174.7)">5</text>
<text x="449.7" y="197.5" transform="rotate(-90 449.7 197.5)">1</text>
<text x="451.6" y="193" transform="rotate(-90 451.6 193)">SDA</text>
<text x="456.9" y="197.5" transform="rotate(-90 456.9 197.5)">2</text>
<text x="458.7" y="193" transform="rotate(-90 458.7 193)">SCL</text>
<text x="464" y="197.5" transform="rotate(-90 464 197.5)">3</text>
<text x="465.9" y="193" transform="rotate(-90 465.9 193)">GND</text>
<text x="471.2" y="197.5" transform="rotate(-90 471.2 197.5)">4</text>
<text x="472.8" y="193" transform="rotate(-90 472.8 193)">VCC</text>
<text x="390.7" y="245.7">1</text>
<text x="448.4" y="245.7">20</text>
<text x="390.7" y="251">2</text>
<text x="395.2" y="247">3V3</text>
<text x="438.9" y="247">GND</text>
<text x="448.4" y="251">21</text>
<text x="390.7" y="256.3">3</text>
<text x="394.9" y="252.3">EN</text>
<text x="394.9" y="257.6">SP</text>
<text x="439.7" y="252.3">D23</text>
<text x="439.7" y="257.6">D22</text>
<text x="448.4" y="256.3">22</text>
<text x="390.7" y="261.6">4</text>
<text x="394.9" y="262.9">SN</text>
<text x="439.4" y="262.9">TXD</text>
<text x="448.4" y="261.6">23</text>
<text x="390.7" y="266.9">5</text>
<text x="394.9" y="268.2">D34</text>
<text x="439.2" y="268.2">RXD</text>
<text x="448.2" y="266.9">24</text>
<text x="390.7" y="271.9">6</text>
<text x="394.9" y="273.2">D35</text>
<text x="439.7" y="273.2">D21</text>
<text x="448.4" y="271.9">25</text>
<text x="390.7" y="276.9">7</text>
<text x="395.2" y="278.3">D32</text>
<text x="438.9" y="278.3">GND</text>
<text x="448.4" y="276.9">26</text>
<text x="390.7" y="282.5">8</text>
<text x="390.7" y="287.8">9</text>
<text x="395.2" y="283.8">D33</text>
<text x="439.7" y="283.8">D19</text>
<text x="448.4" y="282.5">27</text>
<text x="448.4" y="287.8">28</text>
<text x="388.9" y="292.8">10</text>
<text x="395.2" y="289.1">D25</text>
<text x="439.7" y="289.1">D18</text>
<text x="448.4" y="292.8">29</text>
<text x="388.9" y="298.1">11</text>
<text x="395.2" y="294.1">D26</text>
<text x="395.2" y="299.4">D27</text>
<text x="439.7" y="299.4">D17</text>
<text x="441.5" y="294.1">D5</text>
<text x="448.4" y="298.1">30</text>
<text x="388.9" y="303.4">12</text>
<text x="395.2" y="304.7">D14</text>
<text x="439.7" y="304.5">D16</text>
<text x="448.4" y="303.1">31</text>
<text x="388.9" y="308.7">13</text>
<text x="395.2" y="310">D12</text>
<text x="441.5" y="309.5">D1</text>
<text x="448.4" y="308.2">32</text>
<text x="388.9" y="314">14</text>
<text x="395.2" y="315.3">GND</text>
<text x="441.5" y="314.5">D0</text>
<text x="448.4" y="313.2">33</text>
<text x="388.9" y="319">15</text>
<text x="395.2" y="320.4">D13</text>
<text x="441.5" y="319.8">D2</text>
<text x="448.4" y="318.5">34</text>
<text x="448.4" y="323.5">35</text>
<text x="388.9" y="324.3">16</text>
<text x="388.9" y="329.6">17</text>
<text x="395.2" y="325.6">SD2</text>
<text x="439.7" y="324.9">D15</text>
<text x="448.4" y="328.8">36</text>
<text x="388.9" y="334.9">18</text>
<text x="395.2" y="330.9">SD3</text>
<text x="439.4" y="330.1">SD1</text>
<text x="439.4" y="335.4">SD0</text>
<text x="448.4" y="334.1">37</text>
<text x="388.9" y="339.9">19</text>
<text x="395.2" y="336.2">CMD</text>
<text x="395.2" y="341.3">5V</text>
<text x="439.9" y="340.7">CLK</text>
<text x="448.4" y="339.4">38</text>
<text x="192.2" y="379.1">4</text>
<text x="200.9" y="379.1">3</text>
<text x="220" y="379.1">4</text>
<text x="228.7" y="379.1">3</text>
<text x="247.8" y="379.1">4</text>
<text x="257.3" y="379.1">3</text>
<text x="275.8" y="379.1">4</text>
<text x="285.1" y="379.1">3</text>
<text x="310.8" y="379.1">4</text>
<text x="319.5" y="379.1">3</text>
<text x="191.9" y="387.3">1</text>
<text x="201.2" y="387.3">2</text>
<text x="219.7" y="387.3">1</text>
<text x="229" y="387.3">2</text>
<text x="247.8" y="387.3">1</text>
<text x="257" y="387.3">2</text>
<text x="275.8" y="387.3">1</text>
<text x="285.1" y="387.3">2</text>
<text x="310.5" y="387.3">1</text>
<text x="319.5" y="387.3">2</text>
</g>
<g font-size="2.9" fill="#f00">
<text x="223.4" y="141.9">2</text>
<text x="226.6" y="144.6">VCC</text>
</g>
<g font-size="2.4" fill="#a44a4a">
<text x="340.4" y="115.2">USB</text>
<text x="220.2" y="209.2">1</text>
</g>
<g font-size="2.4">
<text x="235.6" y="274.5">CLK</text>
<text x="233.5" y="278">DATA</text>
<text x="236.1" y="281.4">SW</text>
<text x="235.3" y="285.1">VCC</text>
<text x="234.5" y="288.6">GND</text>
</g>
<g font-size="2.1" fill="#a44a4a">
<text x="364.5" y="107.5">3V3</text>
<text x="363.7" y="110.9">TXD</text>
<text x="363.7" y="114.4">RXD</text>
<text x="363.7" y="118.1">GND</text>
<text x="364" y="121.3">+5V</text>
<text x="257.3" y="208.6">4</text>
<text x="226.9" y="210.2">VDD</text>
<text x="249.1" y="210.2">DI</text>
<text x="220" y="219">3</text>
<text x="226.9" y="220.8">VSS</text>
<text x="248.3" y="220.8">DO</text>
<text x="256.8" y="219">2</text>
</g>
<text font-size="1.9" fill="#00f" x="349.9" y="59.6">DC DC Mini 560</text>
<text font-size="1.9" fill="#838383" x="223.4" y="204.9">WS2812B</text>
<g font-size="1.9" fill="#a44a4a">
<text x="239" y="208.9">RGB</text>
<text x="236.7" y="219.5" transform="rotate(-90 236.7 219.5)">WS2811</text>
</g>
</svg>
